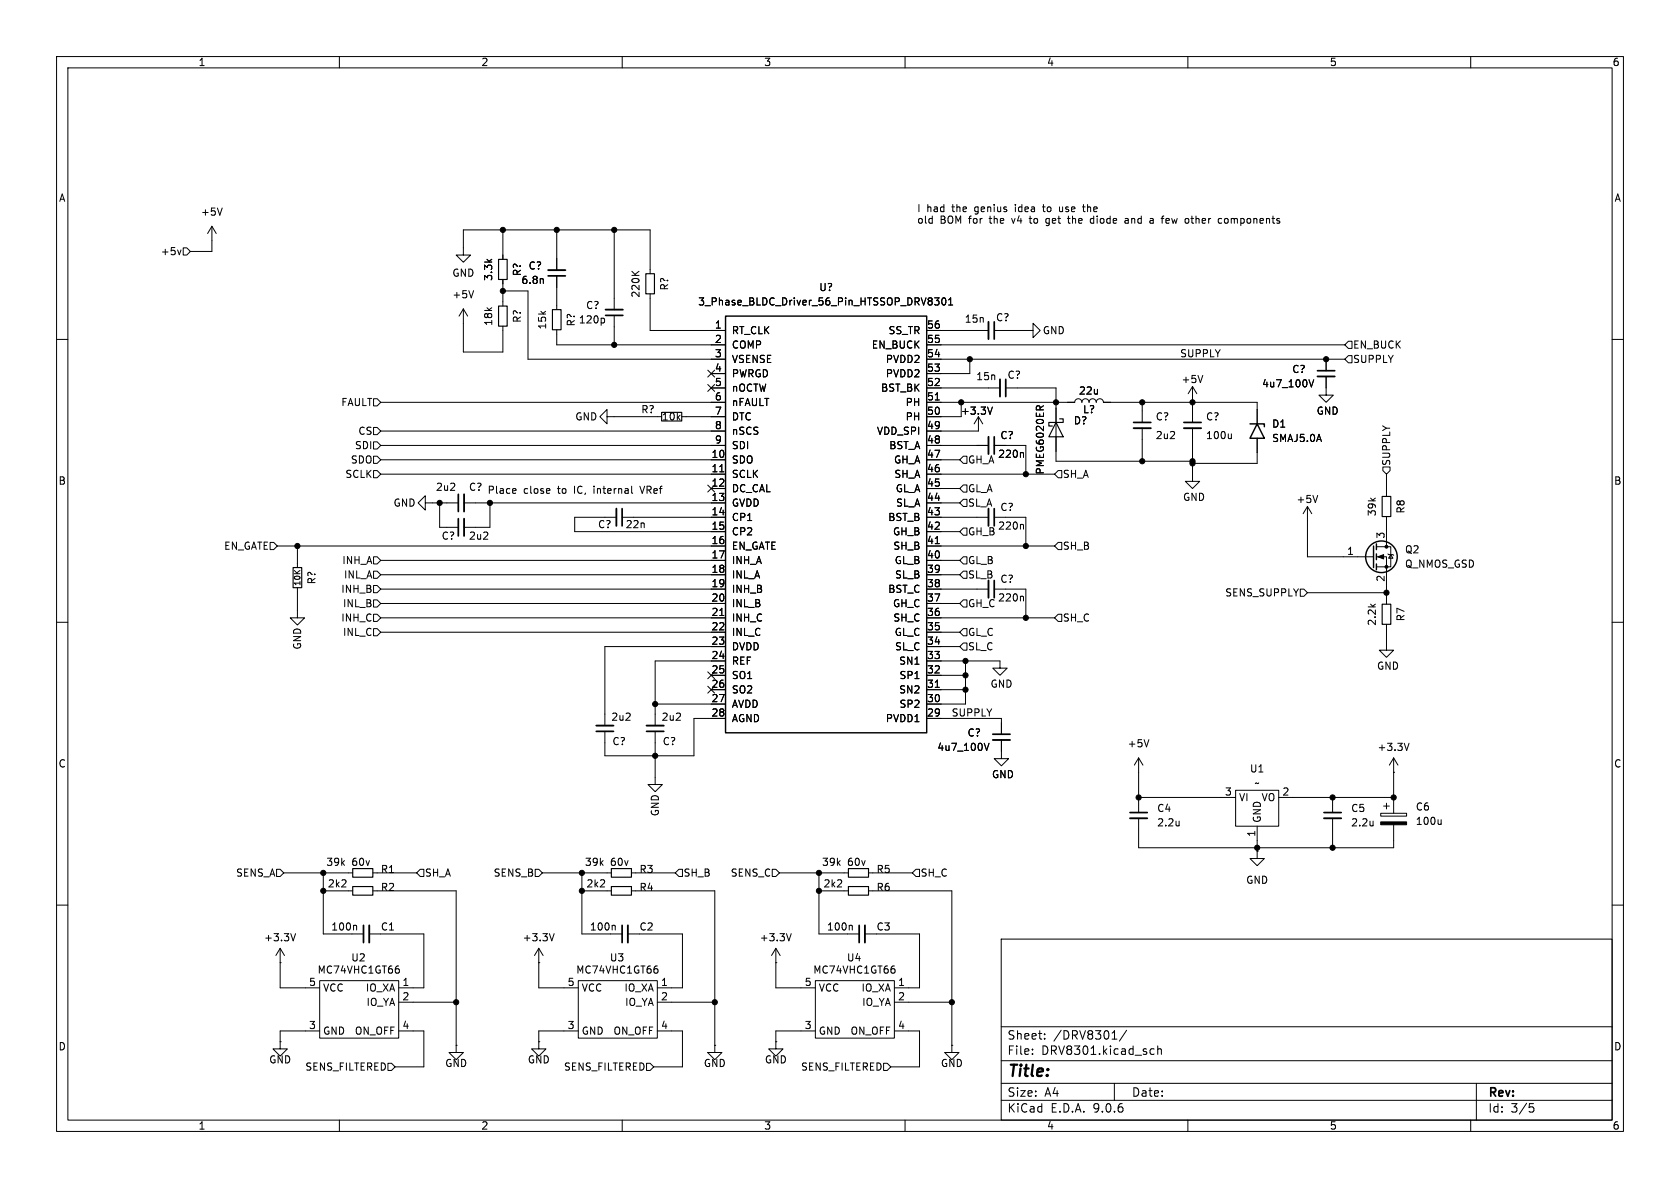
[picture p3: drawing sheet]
<svg xmlns="http://www.w3.org/2000/svg" width="297mm" height="210mm" viewBox="0 0 297 210" stroke-linecap="round" stroke-linejoin="round" font-family="sans-serif">
<g fill="none" stroke="#000" stroke-width=".18">
<path d="M10 10h277v190h-277zM12 12h273v186h-273zM60 10v2M110 10v2M160 10v2M210 10v2M260 10v2M39.3 36.8l-.4 1.2M181.9 38.6h.5M182.1 38.2l.1 1.2M184.3 36.6h.5M184.5 36.1v1.3"/>
<path d="M185 39.8l.3 .1M185.4 38.6l-.4 .1-.1 .2 .1 .4 .4 .2M187.3 36.6v.6l.4 .2M188.7 38.6h.5M188.9 38.2v1.1l.3 .2M191.4 36.6h.4M191.5 36.1v1.1l.3 .2M192.9 38.7h.5M192.9 39.4h.5M193.4 38.2v1.3M198.9 39.3l.1 .2 .5-.1M198.9 38.7h.5l.1 .8"/>
<path d="M199.5 38.9l-.5 .1-.1 .2M203.7 38.6l.2 .2v.7M203.9 39.4l-.1 .1M203.9 38.9l-.1 .1M206.3 38.6h.2l.2 .2M206.7 39.4l-.4 .1M206.7 38.9l-.6 .1M210.5 38.6h.5M210.7 38.2v1.1l.3 .2M217.1 38.9l-.2-.3-.3 .1-.1 .2 .1 .5 .3 .1 .2-.3M32 44.2l-.3 .8M32.4 43.8h.6l.7 .7-.7 .6h-.6z"/>
<path d="M37.5 40l-.8 1.3M37.5 40l.7 1.3M37.5 40v4.5h-3.8M81.9 45.1h-1.3l1.3 1.3 1.3-1.3h-1.3v-4.5h33v7.8M81.9 54.6v7.6h7v-4.5M81.9 54.6l-.7 1.3M81.9 54.6l.8 1.3M83.7 51.4l-.4 1.2M88.9 40.6v5.2M88.9 49.4v4.7M88.9 51.4h4.4v12.1h35M96 49.3l.1 .8"/>
<path d="M98.4 58.3v2.7h29.9M98.4 40.6v7.2M98.4 48.8v5.9M106.6 56.2l.3 .3v.4l-.3 .2M108.6 40.6v14.1M108.6 55.8v5.2M111.7 48l.7 .7M113 48l-.8 .5M114.9 51.9v6.5h13.4M163.8 58.4h11M165.2 52.6h.8l-.4 .5 .3 .2v.5l-.1 .1h-.5M166.6 52.8l.2-.2a.68 .68 0 0 1 .4 .7 .68 .68 0 0 1-.4 .6l-.2-.1-.1-.4z"/>
<path d="M167.7 53.9h.7M167.7 53l.4-.4v1.3M175.8 58.4h6.8v-1.2l1.3 1.2-1.3 1.3v-1.3M10 60h2M66 78.1h.7l.6 .6-.6 .7h-.7zM66 75.6h.7l.6 .6-.6 .6h-.7zM66 70.5h.7l.6 .6-.6 .7h-.7zM67.3 71.1h61M67.3 78.7h61M67.3 76.2h61M107.3 73.7v-1.3l-1.3 1.3 1.3 1.2v-1.2h9.7M120.5 73.7h7.8"/>
<path d="M125.1 65.4l1.2 1.2M125.1 68l1.2 1.2M125.7 68.6h2.6M125.7 66h2.6M126.3 65.4l-1.2 1.2M126.3 68l-1.2 1.2M163.8 71.1h26.2a.64 .64 0 0 1 .6-.6 .64 .64 0 0 1 .7 .6 .64 .64 0 0 1 .6-.6 .64 .64 0 0 1 .6 .6 .64 .64 0 0 1 .7-.6 .64 .64 0 0 1 .6 .6 .64 .64 0 0 1 .6-.6 .64 .64 0 0 1 .7 .6h27.1v3.8M163.8 78.7h11M163.8 68.6h13M163.8 61h73.9M163.8 63.5h73.9M165.3 70.7h.8"/>
<path d="M169.9 71.1v2.6h-6.1M171.4 63.5v2.5h-7.6M173 73.7l-.8 1.2M173 73.7l.7 1.2M173 73.7v2.5h-9.2M175.4 72l-.4 1.2M175.8 78.7h5.6v5.1M177.8 68.6h8.9v12.9h24.1M180.8 80l.1 .2v.6M183.3 71.8l.1-.1 .4 .1M184.5 71.7l-.6 .5M201.9 71.1v3.6"/>
<path d="M201.9 75.7v5.8M210.8 75.7v9.4h1.3l-1.3 1.3-1.3-1.3h1.3M210.8 68.3v6.4M210.8 68.3l-.7 1.3M210.8 68.3l.8 1.3M212.6 66.4l-.4 1.2M217.7 76.7v.8M217.7 77.4l-.2 .1M222.2 77.5v4.4h-11.4M231.4 67.1l.4 1.3 .5-1.3M234.4 66.5v3.4h1.3l-1.3 1.2-1.2-1.2h1.2M234.4 63.5v2"/>
<path d="M238.4 60.3h.6v1.3h-.6l-.7-.6zM238.4 62.9h.6v1.2h-.6l-.7-.6zM285 60h2M47.8 95.9h.6l.6 .6-.6 .7h-.6zM49 96.5h79.3M52.6 96.5v3.8M66 83.2h.7l.6 .6-.6 .7h-.7zM66 98.4h.7l.6 .7-.6 .6h-.7zM66 80.6h.7l.6 .7-.6 .6h-.7zM67.3 81.3h61M67.3 83.8h61M67.3 99.1h61"/>
<path d="M75.2 88.9v-1.3l-1.3 1.3 1.3 1.3v-1.3h5.8M77.7 88.9v4.3h3.3M82 88.9h46.3M86.6 88.9v4.3h-4.6M91 86.4l.2 .3-.6 .1M91.2 87.2h-.2M109 91.4h-7.4v2.6h26.7M110 91.4h18.3M111.7 87l.1 .2M113.1 85.9l.4 1.3M125.1 85.8l1.2 1.2M125.7 86.4h2.6"/>
<path d="M126.3 85.8l-1.2 1.2M127.2 83.4h.8M163.8 91.4h11M163.8 88.9h5.9M163.8 81.3h5.9M163.8 83.8h22.6M163.8 86.4h5.9M163.8 94h5.9M163.8 96.5h22.6M163.8 99.1h5.9M165.3 96.1h.8M170.3 80.6h.6v1.3h-.6l-.6-.6z"/>
<path d="M170.3 85.7h.6v1.3h-.6l-.6-.6zM170.3 93.3h.6v1.3h-.6l-.6-.6zM170.3 88.3h.6v1.2h-.6l-.6-.6zM170.3 98.4h.6v1.3h-.6l-.6-.6zM175.8 91.4h5.6v5.1M180.8 92.7l.1 .2v.6M187.1 95.9h.6v1.3h-.6l-.7-.7zM187.1 83.2h.6v1.3h-.6l-.7-.7zM231.1 89.5l-.7 1.3M231.1 89.5l.8 1.3M231.1 89.5v8.9h11.7M233 87.6l-.5 1.2"/>
<path d="M243.3 96.6h2.6v3.6h-2.6M243.3 98.4h1.8v8.4M244.5 82.6h1.2v.6l-.6 .6-.6-.6zM245.1 83.8v4M245.1 91.3v5.3M245.4 97.9l.1 .1h.8l.1 .2M245.9 98l.4 .7h-.8zM10 110h2M52.6 103.9v5.3h1.2l-1.2 1.3-1.3-1.3h1.3M66 101h.7l.6 .6-.6 .6h-.7zM66 106h.7l.6 .7-.6 .6h-.7zM66 108.6h.7l.6 .6-.6 .7h-.7z"/>
<path d="M66 103.5h.7l.6 .6-.6 .7h-.7zM66 111.1h.7l.6 .7-.6 .6h-.7zM67.3 104.1h61M67.3 101.6h61M67.3 106.7h61M67.3 109.2h61M67.3 111.8h61M125.1 118.8l1.2 1.2M125.7 119.4h2.6M126.3 118.8l-1.2 1.2M127.2 108.8h.8M128.3 116.8h-12.5v11.5"/>
<path d="M128.3 114.3h-21.4v14M163.8 116.8h13v1.3h1.3l-1.3 1.3-1.3-1.3h1.3M163.8 104.1h11M163.8 101.6h5.9M163.8 106.7h5.9M163.8 109.2h22.6M163.8 111.8h5.9M163.8 114.3h5.9M163.8 119.4h6.9M170.3 113.7h.6v1.2h-.6l-.6-.6zM170.3 111.1h.6v1.3h-.6l-.6-.6zM170.3 106h.6v1.3h-.6l-.6-.6z"/>
<path d="M170.3 101h.6v1.2h-.6l-.6-.6zM170.7 116.8v7.7h-6.9M175.8 104.1h5.6v5.1M180.8 105.4l.1 .2v.6M187.1 108.6h.6v1.3h-.6l-.7-.7zM229.9 104.1h.6l.6 .7-.6 .6h-.6zM231.1 104.8h14M245.1 110.4v4.5h1.3l-1.3 1.3-1.3-1.3h1.3M285 110h2M115.8 129.3v9.4h1.3l-1.3 1.3-1.2-1.3h1.2M115.8 124.5h12.5M125.1 121.3l1.2 1.2"/>
<path d="M125.7 121.9h2.6M126.3 121.3l-1.2 1.2M128.3 127h-5.6v6.6h-15.8v-4.3M163.8 127h13.2v2.8M163.8 121.9h6.9M165.3 121.5h.8M174 131.4l.4 1.3 .5-1.3M177 130.8v3.3h1.3l-1.3 1.3-1.2-1.3h1.2M201.3 134v9.6M201.3 134l-.8 1.3M201.3 134l.8 1.3M203.1 130.8l-.4 1.2"/>
<path d="M218.4 139.7h7.7v6.4h-7.7zM246.4 136.5h.1M246.4 134v9.8M246.4 134l-.8 1.3M246.4 134l.7 1.3M249.1 131.4l-.4 1.3M48.9 153.7h.6l.7 .6-.7 .6h-.6zM50.2 154.3h12.2M57.1 154.3v10.8h7.2M57.1 157.5h5.3M65.9 157.5h14.7v27.3M65.9 154.3h7.8"/>
<path d="M74.3 153.7h.6v1.2h-.6l-.6-.6zM94.6 153.7h.6l.7 .6-.7 .6h-.6zM95.9 154.3h12.2M102.9 154.3v10.8h7.1M102.9 157.5h5.2M111.6 157.5h14.8v27.3M111.6 154.3h7.8M120 153.7h.6v1.2h-.6l-.6-.6zM136.5 153.7h.7l.6 .6-.6 .6h-.7zM137.8 154.3h12.2M144.8 154.3v10.8h7.1M144.8 157.5h5.2"/>
<path d="M153.5 157.5h14.8v27.3M153.5 154.3h7.8M161.9 153.7h.7v1.2h-.7l-.6-.6zM201.3 144.7v5.2h45.1v-4.1M201.3 141h17.1M208.5 145.2v.8M208.5 145.9h-.1M222.2 150.5v1.3h1.3l-1.3 1.2-1.2-1.2h1.2M222.2 150.5h.1M222.2 146.1v4.4M226.1 141h20.3M235.6 141v2.6"/>
<path d="M235.6 144.7v5.2M242.7 145.2v.8M242.7 145.9h.1M244.1 143.8h4.6v.5h-4.6zM244.6 142.5h1M245.1 142v1M254.8 144.9v.8M254.8 145.6l-.2 .1M10 160h2M49.5 170.2h.1M49.5 167.6v7h7M49.5 167.6l-.7 1.3"/>
<path d="M49.5 167.6l.8 1.3M52.3 165l-.5 1.3M56.5 173.4h14v10.1h-14zM62.9 163.6l.1 .1v.7M65.3 165.1h9.6v9.5h-4.4M70.2 170.8h.3M70.4 171.2l.2 .3v.3l-.2 .2M70.5 177.2h10.1M95.2 170.2h.1M95.2 167.6v7h7M95.2 167.6l-.7 1.3M95.2 167.6l.8 1.3"/>
<path d="M98 165l-.5 1.3M102.2 173.4h14v10.1h-14zM108.6 163.6l.2 .1v.7M111 165.1h9.6v9.5h-4.4M116 170.8h.2M116.1 171.2l.2 .3v.3l-.2 .2M116.2 177.2h10.2M137.2 170.2h.1M137.2 167.6v7h6.9M137.2 167.6l-.8 1.3M137.2 167.6l.7 1.3M139.9 165l-.4 1.3"/>
<path d="M144.1 173.4h14v10.1h-14zM150.5 163.6l.2 .1v.7M152.9 165.1h9.7v9.5h-4.5M157.9 170.8h.2M158 171.2l.2 .3v.3l-.2 .2M158.1 177.2h10.2M177 166h108v32h-108zM285 160h2M49.5 184.2v1.2h1.3l-1.3 1.3-1.2-1.3h1.2M49.5 184.2h.1M56.5 182.2h-7v2M60 198v2"/>
<path d="M68.6 188h.6l.6 .6-.6 .6h-.6zM70.5 182.2h4.4v6.4h-5.1M80.6 184.8v1.3h1.3l-1.3 1.2-1.2-1.2h1.2M80.6 184.8h.1M95.2 184.2v1.2h1.3l-1.3 1.3-1.2-1.3h1.2M95.2 184.2h.1M102.2 182.2h-7v2M110 198v2M114.3 188h.6l.7 .6-.7 .6h-.6zM116.2 182.2h4.4v6.4h-5M126.4 184.8v1.3h1.2l-1.2 1.2-1.3-1.2h1.3M126.4 184.8h.1"/>
<path d="M137.2 184.2v1.2h1.2l-1.2 1.3-1.3-1.3h1.3M137.2 184.2h.1M144.1 182.2h-6.9v2M156.2 188h.6l.7 .6-.7 .6h-.6zM158.1 182.2h4.5v6.4h-5.1M160 198v2M168.3 184.8v1.3h1.2l-1.2 1.2-1.3-1.2h1.3M168.3 184.8h.1M177 194.5h108M177 191.5h108M177 187.5h108M177 181.5h108"/>
<path d="M182.5 186.3v.1M182.5 185.5v.1M184.7 183.6v.1M184.7 182.8v.1M196.6 183.7h.9M197 191.5v3M199.2 182.1l-1.3 2M203.6 185.4l.4 .1M204 186.3l-.4 .1M204.7 185.5l.2-.1 .3 .1 .1 .9M204.7 184.9v1.5M210 198v2"/>
<path d="M260 198v2M261 191.5v6.5M270.4 195.1h.7M270.5 195.7h.4l.3 .3-.2 .5-.5 .1"/>
</g>
<g fill="none" stroke="#000" stroke-width=".3">
<path d="M96.9 48.8h3M107.1 55.8h3M175.8 56.9v3M175.8 77.2v3.1M177.8 67.1v3M200.4 74.7h3.1M209.3 74.7h3M232.9 65.5h3.1M81 87.4v3M81 91.7v3M110 89.9v3.1M175.8 89.9v3.1"/>
<path d="M175.8 102.6v3.1M105.4 129.3h3.1M114.3 129.3h3M175.5 129.8h3.1M199.8 143.6h3M234.1 143.6h3M64.3 163.6v3M110 163.6v3M151.9 163.6v3"/>
</g>
<g fill="none" stroke="#000" stroke-width=".33">
<path d="M96.9 47.8h3M107.1 54.7h3M174.8 56.9v3M174.8 77.2v3.1M176.8 67.1v3M200.4 75.7h3.1M209.3 75.7h3M232.9 66.5h3.1M82 87.4v3M82 91.7v3M109 89.9v3.1M174.8 89.9v3.1"/>
<path d="M174.8 102.6v3.1M105.4 128.3h3.1M114.3 128.3h3M175.5 130.8h3.1M199.8 144.7h3M234.1 144.7h3M65.3 163.6v3M111 163.6v3M152.9 163.6v3"/>
</g>
<g fill="none" stroke="#000" stroke-width=".2">
<path d="M88.1 45.8h1.6v3.6h-1.6zM88.1 54.1h1.6v3.6h-1.6zM97.7 54.7h1.5v3.6h-1.5zM114.2 48.4h1.5v3.5h-1.5zM117 72.9h3.5v1.5h-3.5zM186.7 74.7l1.3 2.5h-2.6zM187.3 74h.7v.7h-2.6v.6h.7M244.3 87.8h1.6v3.5h-1.6zM51.8 100.3h1.5v3.6h-1.5zM244.3 106.8h1.6v3.6h-1.6zM62.4 153.5h3.5v1.6h-3.5zM62.4 156.7h3.5v1.5h-3.5z"/>
<path d="M108.1 156.7h3.5v1.5h-3.5zM108.1 153.5h3.5v1.6h-3.5zM150 156.7h3.5v1.5h-3.5zM150 153.5h3.5v1.6h-3.5z"/>
</g>
<g fill="#000" stroke="#000" stroke-width=".18">
<path d="M243.6 98.4l1-.4v.8zM244.1 145.3h4.6v.5h-4.6z"/>
<circle cx="88.9" cy="40.6" r=".46"/>
<circle cx="88.9" cy="51.4" r=".46"/>
<circle cx="98.4" cy="40.6" r=".46"/>
<circle cx="108.6" cy="40.6" r=".46"/>
<circle cx="108.6" cy="61" r=".46"/>
<circle cx="169.9" cy="71.1" r=".46"/>
<circle cx="171.4" cy="63.5" r=".46"/>
<circle cx="186.7" cy="71.1" r=".46"/>
<circle cx="201.9" cy="71.1" r=".46"/>
<circle cx="210.8" cy="71.1" r=".46"/>
<circle cx="234.4" cy="63.5" r=".46"/>
<circle cx="52.6" cy="96.5" r=".46"/>
<circle cx="77.7" cy="88.9" r=".46"/>
<circle cx="86.6" cy="88.9" r=".46"/>
<circle cx="181.4" cy="96.5" r=".46"/>
<circle cx="181.4" cy="83.8" r=".46"/>
<circle cx="201.9" cy="81.5" r=".46"/>
<circle cx="210.8" cy="81.9" r=".46"/>
<circle cx="210.8" cy="81.5" r=".46"/>
<circle cx="245.1" cy="96.6" r=".25"/>
<circle cx="170.7" cy="119.4" r=".46"/>
<circle cx="170.7" cy="116.8" r=".46"/>
<circle cx="181.4" cy="109.2" r=".46"/>
<circle cx="245.1" cy="104.8" r=".46"/>
<circle cx="245.1" cy="100.2" r=".25"/>
<circle cx="115.8" cy="133.6" r=".46"/>
<circle cx="115.8" cy="124.5" r=".46"/>
<circle cx="170.7" cy="121.9" r=".46"/>
<circle cx="57.1" cy="154.3" r=".46"/>
<circle cx="57.1" cy="157.5" r=".46"/>
<circle cx="102.9" cy="157.5" r=".46"/>
<circle cx="102.9" cy="154.3" r=".46"/>
<circle cx="144.8" cy="157.5" r=".46"/>
<circle cx="144.8" cy="154.3" r=".46"/>
<circle cx="201.3" cy="141" r=".46"/>
<circle cx="222.2" cy="149.9" r=".46"/>
<circle cx="235.6" cy="141" r=".46"/>
<circle cx="235.6" cy="149.9" r=".46"/>
<circle cx="246.4" cy="141" r=".46"/>
<circle cx="80.6" cy="177.2" r=".46"/>
<circle cx="126.4" cy="177.2" r=".46"/>
<circle cx="168.3" cy="177.2" r=".46"/>
</g>
<g fill="none" stroke="#000" stroke-width=".25">
<path d="M128.3 55.9h35.5v73.6h-35.5zM221 74.9h2.5v.5M222.2 74.9l1.3 2.6h-2.5zM242.8 96.5v3.8M243.3 96.1v1.1M243.3 97.9v1M243.3 99.7v1"/>
<circle cx="244.2" cy="98.4" r="2.79"/>
</g>
<text font-size="2.8" x="178" y="190.9">Title:</text>
<g font-size="2.1">
<text x="178" y="184">Sheet:</text>
<text x="186.2" y="184">/DRV8301/</text>
<text x="178" y="186.7">File:</text>
<text x="184.1" y="186.7">DRV8301.kicad_sch</text>
<text x="178" y="196.9">KiCad</text>
<text x="178" y="194.1">Size:</text>
<text x="184.7" y="194.1">A4</text>
<text x="185.7" y="196.9">E.D.A.</text>
<text x="193.3" y="196.9">9.0.6</text>
<text x="200" y="194.1">Date:</text>
<text x="263" y="194.3">Rev:</text>
<text x="263" y="196.9">Id:</text>
<text x="267.1" y="196.9">3/5</text>
</g>
<g font-size="1.8">
<text x="35" y="11.9">1</text>
<text x="85" y="11.9">2</text>
<text x="135" y="11.9">3</text>
<text x="185" y="11.9">4</text>
<text x="235" y="11.9">5</text>
<text x="285" y="11.9">6</text>
<text x="10.3" y="35.9">A</text>
<text x="285.3" y="35.9">A</text>
<text x="35.4" y="38.3">+5V</text>
<text x="162.1" y="37.6">I</text>
<text x="162.1" y="39.6">old</text>
<text x="163.8" y="37.6">had</text>
<text x="166.2" y="39.6">BOM for</text>
<text x="168.4" y="37.6">the</text>
<text x="172.6" y="37.6">genius</text>
<text x="175.2" y="39.6">the</text>
<text x="179.4" y="39.6">v4</text>
<text x="179.9" y="37.6">idea</text>
<text x="182.7" y="39.6">to</text>
<text x="185.1" y="37.6">to</text>
<text x="185.8" y="39.6">get</text>
<text x="188.1" y="37.6">use</text>
<text x="189.9" y="39.6">the</text>
<text x="192.6" y="37.6">the</text>
<text x="194" y="39.6">diode</text>
<text x="200.3" y="39.6">and</text>
<text x="205" y="39.6">a</text>
<text x="207.3" y="39.6">few</text>
<text x="211.6" y="39.6">other</text>
<text x="217.7" y="39.6">components</text>
<text x="28.3" y="45.3">+5v</text>
<text x="93.4" y="47.9">C?</text>
<text x="79.9" y="49.1">GND</text>
<text x="79.9" y="52.9">+5V</text>
<text x="87.2" y="49.8" transform="rotate(-90 87.2 49.8)">3.3k</text>
<text x="92.1" y="50.4">6.8n</text>
<text x="92.3" y="48.9" transform="rotate(-90 92.3 48.9)">R?</text>
<text x="113.3" y="52.7" transform="rotate(-90 113.3 52.7)">220K</text>
<text x="118.3" y="51.4" transform="rotate(-90 118.3 51.4)">R?</text>
<text x="144.7" y="51.7">U?</text>
<text x="87.2" y="57.7" transform="rotate(-90 87.2 57.7)">18k</text>
<text x="92.3" y="57.2" transform="rotate(-90 92.3 57.2)">R?</text>
<text x="96.7" y="58.3" transform="rotate(-90 96.7 58.3)">15k</text>
<text x="101.8" y="57.8" transform="rotate(-90 101.8 57.8)">R?</text>
<text x="102.2" y="57.4">120p</text>
<text x="103.5" y="54.8">C?</text>
<text x="123.3" y="54.2">3_Phase_BLDC_Driver_56_Pin_HTSSOP_DRV8301</text>
<text x="126.3" y="58.2">1</text>
<text x="129.3" y="59.3">RT_CLK</text>
<text x="157" y="59.3">SS_TR</text>
<text x="163.8" y="58.2">56</text>
<text x="170.5" y="57.3">15n</text>
<text x="176" y="57">C?</text>
<text x="184.3" y="59.3">GND</text>
<text x="126.3" y="60.7">2</text>
<text x="126.3" y="63.2">3</text>
<text x="126.3" y="65.8">4</text>
<text x="129.3" y="61.8">COMP</text>
<text x="129.3" y="64.4">VSENSE</text>
<text x="154" y="61.8">EN_BUCK</text>
<text x="156.5" y="64.4">PVDD2</text>
<text x="163.8" y="60.7">55</text>
<text x="163.8" y="63.2">54</text>
<text x="163.8" y="65.8">53</text>
<text x="208.5" y="63.2">SUPPLY</text>
<text x="239.1" y="61.8">EN_BUCK</text>
<text x="239.1" y="64.4">SUPPLY</text>
<text x="60.2" y="72">FAULT</text>
<text x="126.3" y="68.3">5</text>
<text x="126.3" y="70.9">6</text>
<text x="129.3" y="66.9">PWRGD</text>
<text x="129.3" y="69.4">nOCTW</text>
<text x="129.3" y="72">nFAULT</text>
<text x="155.7" y="69.4">BST_BK</text>
<text x="156.5" y="66.9">PVDD2</text>
<text x="160" y="72">PH</text>
<text x="163.8" y="68.3">52</text>
<text x="163.8" y="70.9">51</text>
<text x="172.5" y="67.4">15n</text>
<text x="178" y="67.2">C?</text>
<text x="190.6" y="70">22u</text>
<text x="208.8" y="67.9">+5V</text>
<text x="223" y="68.7">4u7_100V</text>
<text x="228.4" y="66.1">C?</text>
<text x="63.3" y="77.1">CS</text>
<text x="101.6" y="74.5">GND</text>
<text x="113.3" y="73.3">R?</text>
<text x="116.9" y="74.5">10k</text>
<text x="126.3" y="73.4">7</text>
<text x="126.3" y="75.9">8</text>
<text x="129.3" y="74.5">DTC</text>
<text x="129.3" y="77.1">nSCS</text>
<text x="154.9" y="77.1">VDD_SPI</text>
<text x="160" y="74.5">PH</text>
<text x="163.8" y="73.4">50</text>
<text x="163.8" y="75.9">49</text>
<text x="169.8" y="73.5">+3.3V</text>
<text x="176.8" y="77.8">C?</text>
<text x="189.7" y="75.2">D?</text>
<text x="191.4" y="73.3">L?</text>
<text x="204.2" y="74.5">C?</text>
<text x="204.2" y="77.8">2u2</text>
<text x="213.1" y="77.8">100u</text>
<text x="213.1" y="74.5">C?</text>
<text x="224.8" y="75.8">D1</text>
<text x="232.7" y="73.5">GND</text>
<text x="61.9" y="82.1">SDO</text>
<text x="62.7" y="79.6">SDI</text>
<text x="125.7" y="81">10</text>
<text x="125.7" y="83.6">11</text>
<text x="126.3" y="78.5">9</text>
<text x="129.3" y="79.6">SDI</text>
<text x="129.3" y="82.1">SDO</text>
<text x="157.1" y="79.6">BST_A</text>
<text x="158" y="82.1">GH_A</text>
<text x="163.8" y="78.5">48</text>
<text x="163.8" y="81">47</text>
<text x="163.8" y="83.6">46</text>
<text x="171" y="82.1">GH_A</text>
<text x="176.4" y="81.1">220n</text>
<text x="184.8" y="84" transform="rotate(-90 184.8 84)">PMEG6020ER</text>
<text x="224.8" y="78.3">SMAJ5.0A</text>
<text x="246" y="82.4" transform="rotate(-90 246 82.4)">SUPPLY</text>
<text x="10.3" y="85.9">B</text>
<text x="61" y="84.7">SCLK</text>
<text x="69.5" y="89.8">GND</text>
<text x="77" y="87">2u2</text>
<text x="82.8" y="87">C? Place</text>
<text x="92.5" y="87.4">close</text>
<text x="98.7" y="87.4">to</text>
<text x="101.8" y="87.4">IC,</text>
<text x="105.4" y="87.4">internal</text>
<text x="113.9" y="87.4">VRef</text>
<text x="125.7" y="86.1">12</text>
<text x="125.7" y="88.6">13</text>
<text x="129.3" y="84.7">SCLK</text>
<text x="129.3" y="87.2">DC_CAL</text>
<text x="129.3" y="89.8">GVDD</text>
<text x="158" y="84.7">SH_A</text>
<text x="158.3" y="87.2">GL_A</text>
<text x="158.3" y="89.8">SL_A</text>
<text x="163.8" y="86.1">45</text>
<text x="163.8" y="88.6">44</text>
<text x="171" y="87.2">GL_A</text>
<text x="171" y="89.8">SL_A</text>
<text x="187.8" y="84.7">SH_A</text>
<text x="209.1" y="88.7">GND</text>
<text x="229.1" y="89.1">+5V</text>
<text x="285.3" y="85.9">B</text>
<text x="78" y="95.6">C?</text>
<text x="82.8" y="95.6">2u2</text>
<text x="105.6" y="93.6">C?</text>
<text x="110.5" y="93.6">22n</text>
<text x="125.7" y="91.2">14</text>
<text x="125.7" y="93.7">15</text>
<text x="129.3" y="92.3">CP1</text>
<text x="129.3" y="94.8">CP2</text>
<text x="156.9" y="92.3">BST_B</text>
<text x="157.8" y="94.8">GH_B</text>
<text x="163.8" y="91.2">43</text>
<text x="163.8" y="93.7">42</text>
<text x="171" y="94.8">GH_B</text>
<text x="176.4" y="93.8">220n</text>
<text x="176.8" y="90.5">C?</text>
<text x="243.4" y="91.4" transform="rotate(-90 243.4 91.4)">39k</text>
<text x="244.9" y="95.3" transform="rotate(-90 244.9 95.3)">3</text>
<text x="248.5" y="90.9" transform="rotate(-90 248.5 90.9)">R8</text>
<text x="39.5" y="97.4">EN_GATE</text>
<text x="60.4" y="99.9">INH_A</text>
<text x="125.7" y="96.3">16</text>
<text x="125.7" y="98.8">17</text>
<text x="125.7" y="101.3">18</text>
<text x="129.3" y="97.4">EN_GATE</text>
<text x="129.3" y="99.9">INH_A</text>
<text x="157.8" y="97.4">SH_B</text>
<text x="158.1" y="99.9">GL_B</text>
<text x="163.8" y="96.3">41</text>
<text x="163.8" y="98.8">40</text>
<text x="163.8" y="101.3">39</text>
<text x="171" y="99.9">GL_B</text>
<text x="187.8" y="97.4">SH_B</text>
<text x="238.1" y="98.2">1</text>
<text x="248.3" y="100.6">Q_NMOS_GSD</text>
<text x="248.3" y="98">Q2</text>
<text x="56" y="103.4" transform="rotate(-90 56 103.4)">R?</text>
<text x="60.2" y="105">INH_B</text>
<text x="60.5" y="107.5">INL_B</text>
<text x="60.7" y="102.5">INL_A</text>
<text x="125.7" y="103.9">19</text>
<text x="125.7" y="106.4">20</text>
<text x="129.3" y="102.5">INL_A</text>
<text x="129.3" y="105">INH_B</text>
<text x="129.3" y="107.5">INL_B</text>
<text x="156.9" y="105">BST_C</text>
<text x="157.8" y="107.5">GH_C</text>
<text x="158.1" y="102.5">SL_B</text>
<text x="163.8" y="103.9">38</text>
<text x="163.8" y="106.4">37</text>
<text x="171" y="107.5">GH_C</text>
<text x="171" y="102.5">SL_B</text>
<text x="176.4" y="106.5">220n</text>
<text x="176.8" y="103.2">C?</text>
<text x="216.5" y="105.6">SENS_SUPPLY</text>
<text x="244.9" y="102.9" transform="rotate(-90 244.9 102.9)">2</text>
<text x="60.2" y="110.1">INH_C</text>
<text x="60.5" y="112.6">INL_C</text>
<text x="125.7" y="109">21</text>
<text x="125.7" y="111.5">22</text>
<text x="129.3" y="110.1">INH_C</text>
<text x="129.3" y="112.6">INL_C</text>
<text x="157.8" y="110.1">SH_C</text>
<text x="158.1" y="112.6">GL_C</text>
<text x="163.8" y="109">36</text>
<text x="163.8" y="111.5">35</text>
<text x="171" y="112.6">GL_C</text>
<text x="187.8" y="110.1">SH_C</text>
<text x="243.4" y="110.7" transform="rotate(-90 243.4 110.7)">2.2k</text>
<text x="248.5" y="109.9" transform="rotate(-90 248.5 109.9)">R7</text>
<text x="53.4" y="114.9" transform="rotate(-90 53.4 114.9)">GND</text>
<text x="125.7" y="114">23</text>
<text x="125.7" y="116.6">24</text>
<text x="125.7" y="119.1">25</text>
<text x="129.3" y="115.2">DVDD</text>
<text x="129.3" y="117.7">REF</text>
<text x="158.1" y="115.2">SL_C</text>
<text x="158.9" y="117.7">SN1</text>
<text x="163.8" y="114">34</text>
<text x="163.8" y="116.6">33</text>
<text x="163.8" y="119.1">32</text>
<text x="171" y="115.2">SL_C</text>
<text x="243.3" y="118.6">GND</text>
<text x="125.7" y="121.7">26</text>
<text x="125.7" y="124.2">27</text>
<text x="129.3" y="120.2">SO1</text>
<text x="129.3" y="122.8">SO2</text>
<text x="129.3" y="125.3">AVDD</text>
<text x="158.9" y="122.8">SN2</text>
<text x="158.9" y="120.2">SP1</text>
<text x="158.9" y="125.3">SP2</text>
<text x="163.8" y="121.7">31</text>
<text x="163.8" y="124.2">30</text>
<text x="175" y="121.8">GND</text>
<text x="108" y="127.6">2u2</text>
<text x="108.2" y="131.9">C?</text>
<text x="116.9" y="127.6">2u2</text>
<text x="117.1" y="131.9">C?</text>
<text x="125.7" y="126.7">28</text>
<text x="129.3" y="127.9">AGND</text>
<text x="156.5" y="127.9">PVDD1</text>
<text x="163.8" y="126.7">29</text>
<text x="168.1" y="126.7">SUPPLY</text>
<text x="171" y="130.4">C?</text>
<text x="10.3" y="135.9">C</text>
<text x="165.6" y="132.9">4u7_100V</text>
<text x="175.3" y="137.8">GND</text>
<text x="199.3" y="132.3">+5V</text>
<text x="220.9" y="136.8">U1</text>
<text x="243.4" y="132.9">+3.3V</text>
<text x="285.3" y="135.9">C</text>
<text x="204.5" y="143.7">C4</text>
<text x="216.5" y="140.7">3</text>
<text x="218.9" y="141.8">VI</text>
<text x="221.7" y="139.3">~</text>
<text x="222.9" y="141.8">VO</text>
<text x="226.6" y="140.7">2</text>
<text x="238.8" y="143.7">C5</text>
<text x="250.2" y="143.5">C6</text>
<text x="116.7" y="144.4" transform="rotate(-90 116.7 144.4)">GND</text>
<text x="204.5" y="146.3">2.2u</text>
<text x="222" y="148" transform="rotate(-90 222 148)">1</text>
<text x="223.1" y="145.5" transform="rotate(-90 223.1 145.5)">GND</text>
<text x="238.8" y="146.3">2.2u</text>
<text x="250.2" y="146">100u</text>
<text x="41.6" y="155.2">SENS_A</text>
<text x="57.6" y="153.3">39k</text>
<text x="62.2" y="153.3">60v</text>
<text x="67.2" y="154.5">R1</text>
<text x="75" y="155.2">SH_A</text>
<text x="87.2" y="155.2">SENS_B</text>
<text x="103.3" y="153.3">39k</text>
<text x="107.9" y="153.3">60v</text>
<text x="113" y="154.5">R3</text>
<text x="120.8" y="155.2">SH_B</text>
<text x="129.1" y="155.2">SENS_C</text>
<text x="145.2" y="153.3">39k</text>
<text x="149.8" y="153.3">60v</text>
<text x="154.9" y="154.5">R5</text>
<text x="162.7" y="155.2">SH_C</text>
<text x="57.9" y="157.1">2k2</text>
<text x="67.2" y="157.7">R2</text>
<text x="103.6" y="157.1">2k2</text>
<text x="113" y="157.7">R4</text>
<text x="145.5" y="157.1">2k2</text>
<text x="154.9" y="157.7">R6</text>
<text x="220.2" y="156.4">GND</text>
<text x="46.6" y="166.6">+3.3V</text>
<text x="58.5" y="164.7">100n</text>
<text x="67.2" y="164.7">C1</text>
<text x="92.3" y="166.6">+3.3V</text>
<text x="104.2" y="164.7">100n</text>
<text x="113" y="164.7">C2</text>
<text x="134.2" y="166.6">+3.3V</text>
<text x="146.1" y="164.7">100n</text>
<text x="154.9" y="164.7">C3</text>
<text x="56.1" y="172.3">MC74VHC1GT66</text>
<text x="62" y="170.2">U2</text>
<text x="101.8" y="172.3">MC74VHC1GT66</text>
<text x="107.7" y="170.2">U3</text>
<text x="143.7" y="172.3">MC74VHC1GT66</text>
<text x="149.6" y="170.2">U4</text>
<text x="54.5" y="174.4">5</text>
<text x="57" y="175.5">VCC</text>
<text x="64.6" y="175.5">IO_XA</text>
<text x="64.7" y="178">IO_YA</text>
<text x="71" y="174.4">1</text>
<text x="71" y="176.9">2</text>
<text x="100.3" y="174.4">5</text>
<text x="102.7" y="175.5">VCC</text>
<text x="110.3" y="175.5">IO_XA</text>
<text x="110.4" y="178">IO_YA</text>
<text x="116.8" y="174.4">1</text>
<text x="116.8" y="176.9">2</text>
<text x="142.2" y="174.4">5</text>
<text x="144.7" y="175.5">VCC</text>
<text x="152.2" y="175.5">IO_XA</text>
<text x="152.3" y="178">IO_YA</text>
<text x="158.7" y="174.4">1</text>
<text x="158.7" y="176.9">2</text>
<text x="10.3" y="185.9">D</text>
<text x="54.5" y="182">3</text>
<text x="57" y="183.1">GND</text>
<text x="62.6" y="183.1">ON_OFF</text>
<text x="71" y="182">4</text>
<text x="100.3" y="182">3</text>
<text x="102.7" y="183.1">GND</text>
<text x="108.4" y="183.1">ON_OFF</text>
<text x="116.8" y="182">4</text>
<text x="142.2" y="182">3</text>
<text x="144.7" y="183.1">GND</text>
<text x="150.3" y="183.1">ON_OFF</text>
<text x="158.7" y="182">4</text>
<text x="285.3" y="185.9">D</text>
<text x="47.5" y="188.2">GND</text>
<text x="53.9" y="189.5">SENS_FILTERED</text>
<text x="78.6" y="188.8">GND</text>
<text x="93.2" y="188.2">GND</text>
<text x="99.6" y="189.5">SENS_FILTERED</text>
<text x="124.3" y="188.8">GND</text>
<text x="135.1" y="188.2">GND</text>
<text x="141.5" y="189.5">SENS_FILTERED</text>
<text x="166.2" y="188.8">GND</text>
<text x="35" y="199.9">1</text>
<text x="85" y="199.9">2</text>
<text x="135" y="199.9">3</text>
<text x="185" y="199.9">4</text>
<text x="235" y="199.9">5</text>
<text x="285" y="199.9">6</text>
</g>
<text font-size="1.4" x="53.3" y="103.7" transform="rotate(-90 53.3 103.7)">10K</text>
</svg>
